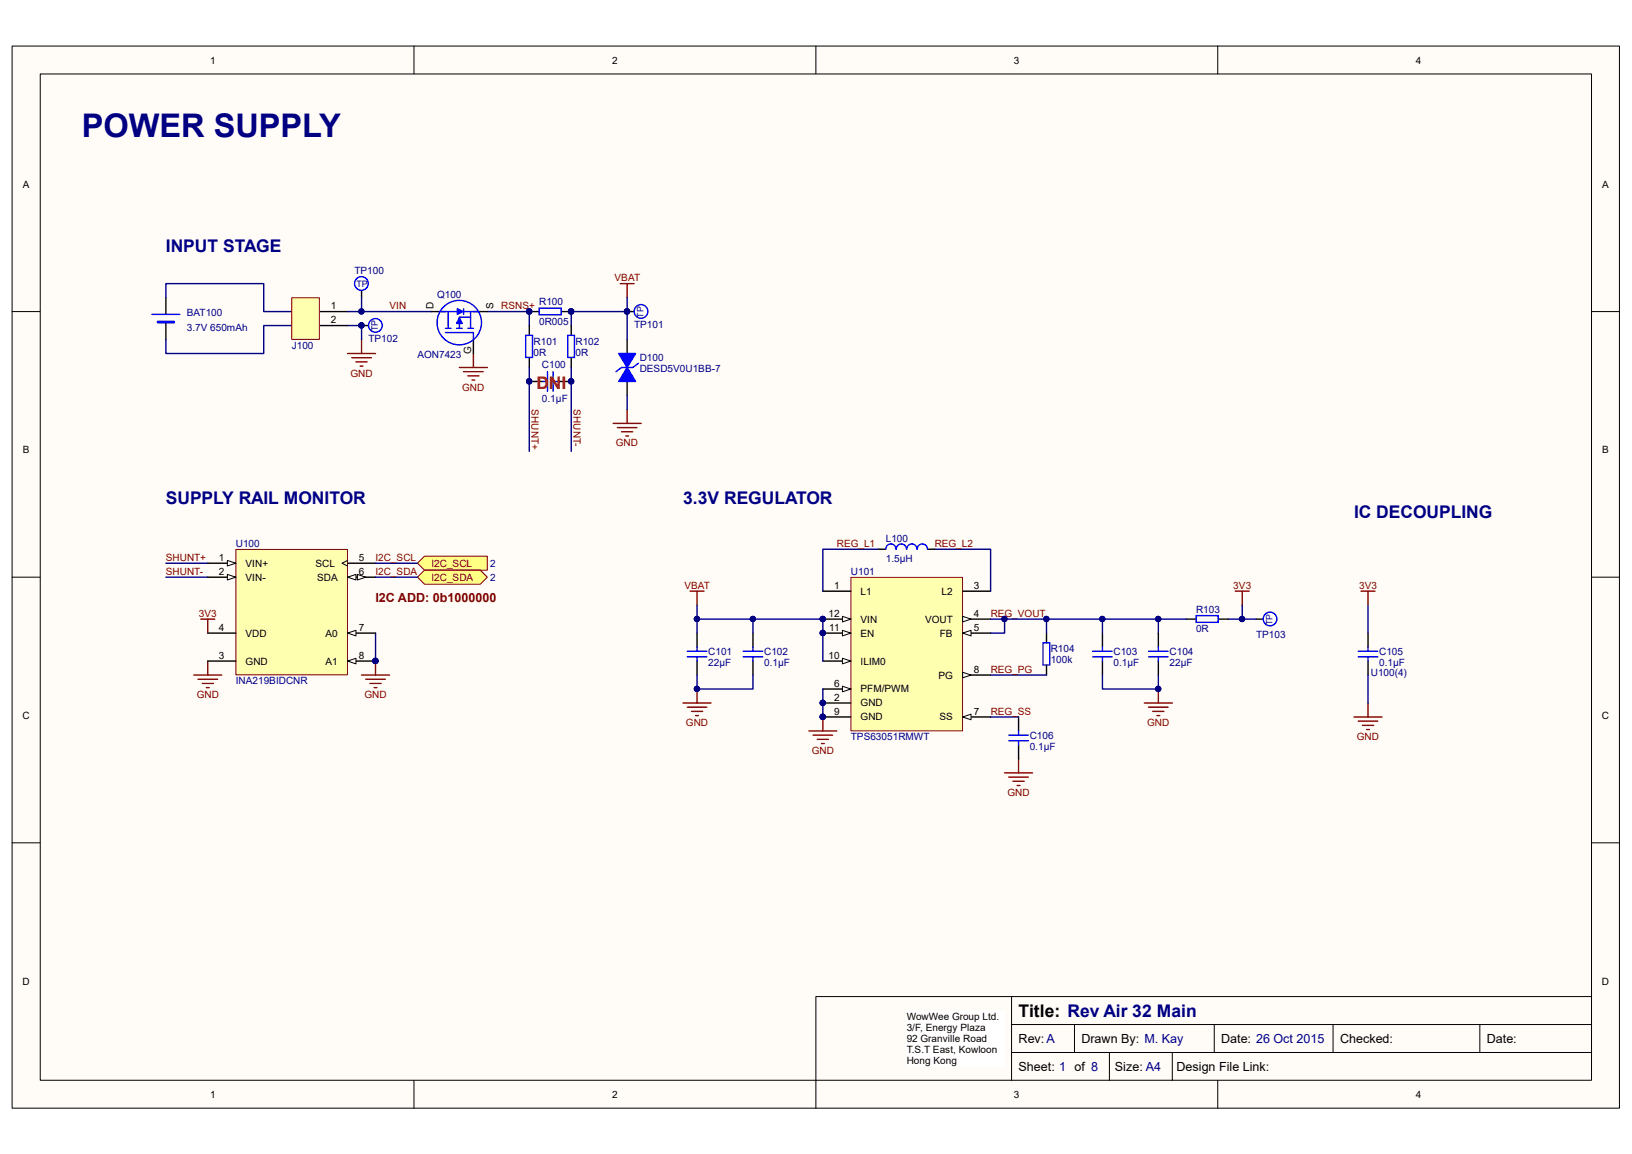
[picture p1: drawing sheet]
<svg xmlns="http://www.w3.org/2000/svg" width="297mm" height="210mm" viewBox="0 0 297 210" stroke-linecap="round" stroke-linejoin="round" font-family="sans-serif">
<path d="M2.2 8.4h292.5v193.3h-292.5z" fill="#fffcf8"/>
<path d="M2.2 8.4h292.5v193.3h-292.5z" fill="none" stroke="#000" stroke-width=".18"/>
<path d="M7.4 13.5h282.2v183.1h-282.2z" fill="#fffcf8"/>
<g fill="none" stroke="#000" stroke-width=".18">
<path d="M7.3 13.5h282.3v183.1h-282.3zM75.3 8.4v5.1M148.5 8.4v5.1M221.6 8.4v5.1M2.2 56.7h5.1M289.7 56.7h5.1M2.2 105h5.1M289.7 105h5.1M2.2 153.4h5.1M289.7 153.4h5.1M75.3 196.6v5.1M184.1 186.5h105.6"/>
<path d="M184.1 191.5h105.6M184.1 181.4v15.2M195.5 186.5v5M201.9 191.5v5.1M213.4 191.5v5.1M221 186.5v5M221.6 196.6v5.1M289.7 181.4h-141.2v20.3"/>
</g>
<path d="M165.1 184h17.7v10.1h-17.7z" fill="#fff"/>
<path d="M165 183.9h17.8v10.2h-17.8z" fill="none" stroke="#fff" stroke-width=".18"/>
<path d="M242.6 186.5v5M269.3 186.5v5" fill="none" stroke="#000" stroke-width=".18"/>
<path d="M30.2 54.2v3M30.2 58.7v3.1" fill="none" stroke="#000" stroke-width=".25"/>
<path d="M27.6 57.2h5.1" fill="none" stroke="#00f" stroke-width=".25"/>
<path d="M28.7 58.5h3v.2h-3z" fill-rule="evenodd" fill="#00f" stroke="#00f" stroke-width=".25"/>
<path d="M36.5 112.7h2.6M37.8 112.7v2.5M35.3 122.9h5.1M36 123.6h3.6M36.8 124.4h2M37.6 125.1h.5M37.8 120.3v2.6" fill="none" stroke="#800000" stroke-width=".25"/>
<g fill="#ffff80" stroke="#800000" stroke-width=".18">
<path d="M77.2 101.2h11.5v2.6h-11.5l-1.2-1.3z" fill-rule="evenodd"/>
<path d="M77.2 103.8h10.2l1.3 1.2-1.3 1.3h-10.2l-1.2-1.3z" fill-rule="evenodd"/>
</g>
<path d="M154.9 105.1h20.3v27.9h-20.3z" fill="#ffffb0"/>
<path d="M154.9 105.1h20.3v27.9h-20.3z" fill="none" stroke="#800000" stroke-width=".18"/>
<path d="M149.8 107.6h5M175.2 107.6h5.1M175.2 112.7h5.1M149.8 127.9h5" fill="none" stroke="#000" stroke-width=".25"/>
<circle cx="149.7" cy="127.9" r=".48" fill="#000080" stroke="#000080" stroke-width=".18"/>
<path d="M175.2 112.2l1.5 .5-1.5 .5z" fill="#fffcf8" stroke="#000" stroke-width=".18"/>
<path d="M175.2 115.2h5.1" fill="none" stroke="#000" stroke-width=".25"/>
<path d="M175.2 115.2l1.5-.5v1z" fill="#fffcf8" stroke="#000" stroke-width=".18"/>
<path d="M149.8 125.4h5" fill="none" stroke="#000" stroke-width=".25"/>
<path d="M153.3 124.9l1.5 .5-1.5 .5z" fill="#fffcf8" stroke="#000" stroke-width=".18"/>
<path d="M175.2 130.5h5.1" fill="none" stroke="#000" stroke-width=".25"/>
<path d="M175.2 130.5l1.5-.5v1z" fill="#fffcf8" stroke="#000" stroke-width=".18"/>
<path d="M175.2 122.9h5.1" fill="none" stroke="#000" stroke-width=".25"/>
<path d="M175.2 122.3l1.5 .6-1.5 .5z" fill="#fffcf8" stroke="#000" stroke-width=".18"/>
<path d="M149.8 130.5h5M149.8 120.3h5" fill="none" stroke="#000" stroke-width=".25"/>
<circle cx="149.7" cy="130.5" r=".48" fill="#000080" stroke="#000080" stroke-width=".18"/>
<path d="M153.3 119.8l1.5 .5-1.5 .5z" fill="#fffcf8" stroke="#000" stroke-width=".18"/>
<path d="M149.8 115.2h5" fill="none" stroke="#000" stroke-width=".25"/>
<path d="M153.3 114.7l1.5 .5-1.5 .5z" fill="#fffcf8" stroke="#000" stroke-width=".18"/>
<circle cx="149.7" cy="115.2" r=".48" fill="#000080" stroke="#000080" stroke-width=".18"/>
<path d="M149.8 112.7h5" fill="none" stroke="#000" stroke-width=".25"/>
<path d="M153.3 112.2l1.5 .5-1.5 .5z" fill="#fffcf8" stroke="#000" stroke-width=".18"/>
<g fill="#000080" stroke="#000080" stroke-width=".18">
<circle cx="149.7" cy="112.6" r=".48"/>
<circle cx="149.7" cy="127.9" r=".48"/>
<circle cx="149.7" cy="130.5" r=".48"/>
<circle cx="149.7" cy="115.2" r=".48"/>
<circle cx="68.3" cy="120.3" r=".48"/>
<circle cx="126.8" cy="125.4" r=".48"/>
<circle cx="210.8" cy="112.6" r=".48"/>
<circle cx="210.8" cy="125.4" r=".48"/>
<circle cx="226" cy="112.6" r=".48"/>
<circle cx="65.8" cy="59.2" r=".48"/>
</g>
<g fill="none" stroke="#800000" stroke-width=".25">
<path d="M112.9 51.6h2.5M114.1 51.6v2.6M63.3 64.3h5M64 65.1h3.6M64.8 65.9h2M65.5 66.6h.6M65.8 61.8v2.5M83.6 66.9h5.1M84.4 67.6h3.5M85.1 68.4h2.1M85.9 69.2h.5M86.2 64.3v2.6"/>
<path d="M111.6 77.1h5.1M112.4 77.8h3.5M113.1 78.6h2.1M113.9 79.3h.5M114.1 74.5v2.6M125.6 107.6h2.5M126.9 107.6v2.5M224.8 107.6h2.5M226.1 107.6v2.5M247.7 107.6h2.5M249 107.6v2.5M65.8 122.9h5.1"/>
<path d="M66.6 123.6h3.5M67.3 124.4h2.1M68.1 125.1h.5M68.3 120.3v2.6M124.3 127.9h5.1M125.1 128.7h3.5M125.8 129.5h2.1M126.6 130.2h.5M126.9 125.4v2.5M147.2 133h5.1M148 133.8h3.5M148.7 134.6h2.1"/>
<path d="M149.5 135.3h.5M149.8 130.5v2.5M185.4 138.1v2.6M208.3 127.9h5.1M209 128.7h3.6M209.8 129.5h2M210.6 130.2h.5M210.8 125.4v2.5M246.4 130.5h5.1M247.2 131.2h3.5M248 132h2M248.7 132.8h.5"/>
<path d="M249 127.9v2.6M182.8 140.7h5.1M183.6 141.4h3.6M184.4 142.2h2M185.1 142.9h.5"/>
</g>
<g fill="none" stroke="#000080" stroke-width=".25">
<path d="M30.2 54.2v-2.6h17.8v5.1h5.1M53.1 59.2h-5.1v5.1h-17.8v-2.5M63.3 59.2h2.5v2.6M159.9 100h-10.1v7.6M170.1 100h10.2v7.6M30.2 102.5h7.6M30.2 105h7.6M68.3 115.2v5.1M210.8 112.7v2.5M226.1 110.1v2.6h-2.6M249 110.1v5.1M149.8 125.4v5.1"/>
<path d="M180.3 122.9h10.2M249 122.9v5"/>
</g>
<path d="M159.9 100h1.3M168.8 100h1.3M190.5 115.2v1.8M249 115.2v2.6M185.4 130.5v2.5M185.4 135.6v2.5M190.5 121.1v1.8M249 120.3v2.6" fill="none" stroke="#000" stroke-width=".25"/>
<g fill="none" stroke="#00f" stroke-width=".25">
<path d="M163.1 100a.93 .93 0 0 0-1-1 .93 .93 0 0 0-.9 1M165 100a.93 .93 0 0 0-1-1 .93 .93 0 0 0-.9 1M166.9 100a.93 .93 0 0 0-1-1 .93 .93 0 0 0-.9 1M168.8 100a.93 .93 0 0 0-.9-1 .93 .93 0 0 0-1 1M189.8 117h1.2v4h-1.2zM247.2 118.5h3.5M247.2 119.5h3.5M249 117.8v.7M249 119.5v.8M183.6 133.8h3.6M183.6 134.8h3.6M185.4 133v.8"/>
<path d="M185.4 134.8v.8"/>
</g>
<path d="M43 100h20.2v22.8h-20.2z" fill="#ffffb0"/>
<path d="M42.9 100h20.3v22.8h-20.3z" fill="none" stroke="#800000" stroke-width=".18"/>
<path d="M37.8 102.5h5.1" fill="none" stroke="#000" stroke-width=".25"/>
<path d="M41.4 102l1.5 .5-1.5 .5z" fill="#fffcf8" stroke="#000" stroke-width=".18"/>
<path d="M37.8 105h5.1" fill="none" stroke="#000" stroke-width=".25"/>
<path d="M41.4 104.5l1.5 .5-1.5 .6z" fill="#fffcf8" stroke="#000" stroke-width=".18"/>
<path d="M37.8 115.2h5.1M63.3 102.5h5M63.3 105h5M37.8 120.3h5.1" fill="none" stroke="#000" stroke-width=".25"/>
<path d="M63.3 102l-1.1 .5 1.1 .5" fill="none" stroke="#000" stroke-width=".18"/>
<g fill="#fffcf8" stroke="#000" stroke-width=".18">
<path d="M63.3 105l1.5-.5v1.1z"/>
<path d="M65 104.5l1.6 .5-1.6 .6z"/>
</g>
<path d="M63.3 115.2h5" fill="none" stroke="#000" stroke-width=".25"/>
<path d="M63.3 115.2l1.5-.5v1z" fill="#fffcf8" stroke="#000" stroke-width=".18"/>
<path d="M63.3 120.3h5" fill="none" stroke="#000" stroke-width=".25"/>
<path d="M63.3 120.3l1.5-.5v1z" fill="#fffcf8" stroke="#000" stroke-width=".18"/>
<g fill="#000080" stroke="#000080" stroke-width=".18">
<circle cx="68.3" cy="120.3" r=".48"/>
<circle cx="96.3" cy="56.7" r=".48"/>
<circle cx="103.9" cy="56.7" r=".48"/>
<circle cx="114.1" cy="56.7" r=".48"/>
<circle cx="103.9" cy="69.4" r=".48"/>
<circle cx="96.3" cy="69.4" r=".48"/>
</g>
<path d="M96.3 56.7h1.8M96.3 59.2v1.8M102.2 56.7h1.8M104 59.2v1.8M96.3 65.1v1.8M96.3 69.4h2.6M101.4 69.4h2.6M104 65.1v1.8M114.1 61.8v2.5M114.1 69.4v2.6M228.6 112.7h1.3" fill="none" stroke="#000" stroke-width=".25"/>
<g fill="#00f" stroke="#00f" stroke-width=".25">
<path d="M112.6 64.3h3.1l-1.6 2.6z"/>
<path d="M114.1 66.9l1.6 2.5h-3.1z"/>
</g>
<path d="M98.1 56.1h4v1.2h-4zM95.7 61h1.2v4h-1.2zM98.9 69.4h.7M99.6 67.6v3.6M100.7 69.4h.7M100.7 67.6v3.6M103.3 61h1.2v4h-1.2zM116.2 66.1l-1 .8h-2.1l-1 .7" fill="none" stroke="#00f" stroke-width=".25"/>
<path d="M88.7 56.7h7.6v2.5M114.1 54.2v2.5h-10.1v2.5" fill="none" stroke="#000080" stroke-width=".25"/>
<circle cx="231.1" cy="112.6" r="1.25" fill="#fff" stroke="#00f" stroke-width=".25"/>
<path d="M226.1 112.7h2.5" fill="none" stroke="#000080" stroke-width=".25"/>
<circle cx="226" cy="112.6" r=".48" fill="#000080" stroke="#000080" stroke-width=".18"/>
<path d="M65.8 52.9v1.3" fill="none" stroke="#000" stroke-width=".25"/>
<circle cx="65.8" cy="51.6" r="1.25" fill="#fff" stroke="#00f" stroke-width=".25"/>
<path d="M65.8 59.2h1.3" fill="none" stroke="#000" stroke-width=".25"/>
<circle cx="65.8" cy="59.2" r=".48" fill="#000080" stroke="#000080" stroke-width=".18"/>
<circle cx="68.3" cy="59.2" r="1.25" fill="#fff" stroke="#00f" stroke-width=".25"/>
<g fill="#000080" stroke="#000080" stroke-width=".18">
<circle cx="65.8" cy="59.2" r=".48"/>
<circle cx="65.8" cy="56.7" r=".48"/>
<circle cx="96.3" cy="69.4" r=".48"/>
<circle cx="103.9" cy="69.4" r=".48"/>
<circle cx="114.1" cy="56.7" r=".48"/>
</g>
<path d="M65.8 54.2v2.5M114.1 56.7v5.1M96.3 66.9v15.2M104 66.9v15.2M114.1 72v2.5" fill="none" stroke="#000080" stroke-width=".25"/>
<path d="M114.1 56.7h1.3" fill="none" stroke="#000" stroke-width=".25"/>
<circle cx="116.7" cy="56.7" r="1.25" fill="#fff" stroke="#00f" stroke-width=".25"/>
<circle cx="114.1" cy="56.7" r=".48" fill="#000080" stroke="#000080" stroke-width=".18"/>
<path d="M58.2 56.7h5.1M58.2 59.2h5.1" fill="none" stroke="#000" stroke-width=".25"/>
<path d="M53.1 54.2h5v7.6h-5z" fill="#ffffb0"/>
<path d="M53.1 54.2h5v7.6h-5z" fill="none" stroke="#800000" stroke-width=".18"/>
<g fill="none" stroke="#000080" stroke-width=".25">
<path d="M63.3 56.7h15.2M68.3 102.5h7.7M68.3 105h7.7M126.9 110.1v5.1M126.9 112.7h22.9v7.6M137 112.7v2.5M180.3 112.7h35.6M182.8 112.7v2.5h-2.5M190.5 112.7v2.5M200.6 112.7v2.5M126.9 122.9v2.5h10.1v-2.5M180.3 130.5h5.1"/>
<path d="M200.6 122.9v2.5h10.2v-2.5"/>
</g>
<g fill="#000080" stroke="#000080" stroke-width=".18">
<circle cx="65.8" cy="56.7" r=".48"/>
<circle cx="190.4" cy="112.6" r=".48"/>
<circle cx="182.8" cy="112.6" r=".48"/>
<circle cx="126.8" cy="112.6" r=".48"/>
<circle cx="149.7" cy="115.2" r=".48"/>
<circle cx="149.7" cy="112.6" r=".48"/>
<circle cx="137" cy="112.6" r=".48"/>
<circle cx="126.8" cy="125.4" r=".48"/>
<circle cx="200.6" cy="112.6" r=".48"/>
<circle cx="210.8" cy="125.4" r=".48"/>
<circle cx="210.8" cy="112.6" r=".48"/>
</g>
<g fill="none" stroke="#000" stroke-width=".25">
<path d="M78.5 56.7h2.6M86.2 56.7h2.5M86.2 61.8v2.5M126.9 115.2v2.6M137 115.2v2.6M200.6 115.2v2.6M210.8 115.2v2.6M215.9 112.7h1.8M221.7 112.7h1.8M126.9 120.3v2.6M137 120.3v2.6M200.6 120.3v2.6"/>
<path d="M210.8 120.3v2.6"/>
</g>
<g fill="none" stroke="#00f" stroke-width=".25">
<path d="M80.3 56.7h2.8M81.1 59.8h1M81.6 56.7v3.1M83.1 59.8h1M84.4 56.7h2.5M84.4 56.2v1M85.1 59.8h1.1M85.6 56.7v3.1M85.6 57.7h-2v2.1M81.1 60.5h5.1v1.3M125.1 118.5h3.5M125.1 119.5h3.5"/>
<path d="M126.9 117.8v.7M126.9 119.5v.8M135.3 118.5h3.5M135.3 119.5h3.5M137 117.8v.7M137 119.5v.8M198.9 118.5h3.5M198.9 119.5h3.5M200.6 117.8v.7M200.6 119.5v.8M209 118.5h3.6M209 119.5h3.6"/>
<path d="M210.8 117.8v.7M210.8 119.5v.8M217.7 112h4v1.3h-4z"/>
<circle cx="83.6" cy="58.7" r="4"/>
</g>
<g fill="#00f" stroke="#00f" stroke-width=".25">
<path d="M83.2 56.2l1 .5-1 .5z"/>
<path d="M83.6 57.8l.5 1.1h-1z"/>
</g>
<text font-size="5.9" fill="#000080" x="14.9" y="24.9">POWER SUPPLY</text>
<g font-size="3.2" fill="#000080">
<text x="30.2" y="45.8">INPUT STAGE</text>
<text x="30.2" y="91.7">SUPPLY RAIL MONITOR</text>
<text x="124.3" y="91.7">3.3V REGULATOR</text>
<text x="246.4" y="94.2">IC DECOUPLING</text>
</g>
<text font-size="3.2" fill="#f00" x="97.6" y="70.8">DNI</text>
<text font-size="3.2" x="185.4" y="185">Title: Rev Air 32 Main</text>
<text font-size="2.3" fill="#800000" x="68.3" y="109.6">I2C ADD: 0b1000000</text>
<g font-size="2.3">
<text x="185.4" y="189.8">Rev:A</text>
<text x="196.8" y="189.8">Drawn By: M. Kay</text>
<text x="222.2" y="189.8">Date: 26 Oct 2015</text>
<text x="243.9" y="189.8">Checked:</text>
<text x="270.6" y="189.8">Date:</text>
<text x="185.4" y="194.9">Sheet: 1 of 8</text>
<text x="202.9" y="194.9">Size: A4</text>
<text x="214.1" y="194.9">Design File Link:</text>
</g>
<g font-size="1.8">
<text x="38.3" y="11.6">1</text>
<text x="111.4" y="11.6">2</text>
<text x="184.5" y="11.6">3</text>
<text x="257.7" y="11.6">4</text>
<text x="4.1" y="34.2">A</text>
<text x="291.6" y="34.2">A</text>
<text x="60.2" y="56.3">1</text>
<text x="60.2" y="58.8">2</text>
<text x="78.9" y="56.2" transform="rotate(-90 78.9 56.2)">D</text>
<text x="89.8" y="56.2" transform="rotate(-90 89.8 56.2)">S</text>
<text x="85.8" y="64.5" transform="rotate(-90 85.8 64.5)">G</text>
<text x="4.1" y="82.5">B</text>
<text x="291.6" y="82.5">B</text>
<text x="39.8" y="102.1">1</text>
<text x="39.8" y="104.6">2</text>
<text x="44.7" y="103.1">VIN+</text>
<text x="44.7" y="105.7">VIN-</text>
<text x="57.4" y="103.1">SCL</text>
<text x="57.7" y="105.7">SDA</text>
<text x="65.3" y="102.1">5</text>
<text x="65.3" y="104.6">6</text>
<text x="151.8" y="107.2">1</text>
<text x="177.2" y="107.2">3</text>
<text x="150.8" y="112.3">12</text>
<text x="156.6" y="108.2">L1</text>
<text x="156.6" y="113.3">VIN</text>
<text x="168.4" y="113.3">VOUT</text>
<text x="171.4" y="108.2">L2</text>
<text x="177.2" y="112.3">4</text>
<text x="39.8" y="119.9">3</text>
<text x="39.8" y="114.9">4</text>
<text x="44.7" y="115.9">VDD</text>
<text x="59.3" y="115.9">A0</text>
<text x="65.3" y="114.9">7</text>
<text x="65.3" y="119.9">8</text>
<text x="150.8" y="119.9">10</text>
<text x="150.9" y="114.9">11</text>
<text x="156.6" y="115.9">EN</text>
<text x="171.1" y="115.9">FB</text>
<text x="177.2" y="114.9">5</text>
<text x="44.7" y="120.9">GND</text>
<text x="59.3" y="120.9">A1</text>
<text x="151.8" y="125">6</text>
<text x="156.6" y="120.9">ILIM0</text>
<text x="170.8" y="123.5">PG</text>
<text x="177.2" y="122.5">8</text>
<text x="4.1" y="130.9">C</text>
<text x="151.8" y="127.6">2</text>
<text x="151.8" y="130.1">9</text>
<text x="156.6" y="128.6">GND</text>
<text x="156.6" y="126">PFM/PWM</text>
<text x="156.6" y="131.1">GND</text>
<text x="171" y="131.1">SS</text>
<text x="177.2" y="130.1">7</text>
<text x="291.5" y="130.9">C</text>
<text x="4.1" y="179.2">D</text>
<text x="291.5" y="179.2">D</text>
<text x="165" y="185.5">WowWee Group Ltd.</text>
<text x="165" y="187.6">3/F, Energy Plaza</text>
<text x="165" y="189.6">92 Granville Road</text>
<text x="165" y="191.7">T.S.T East, Kowloon</text>
<text x="165" y="193.7">Hong Kong</text>
<text x="38.3" y="199.8">1</text>
<text x="111.4" y="199.8">2</text>
<text x="184.5" y="199.8">3</text>
<text x="257.7" y="199.8">4</text>
</g>
<g font-size="1.8" fill="#000080">
<text x="64.5" y="50">TP100</text>
<text x="34" y="57.6">BAT100</text>
<text x="79.5" y="54.3">Q100</text>
<text x="98.1" y="55.5">R100</text>
<text x="98.1" y="59.1">0R005</text>
<text x="115.4" y="59.6">TP101</text>
<text x="34" y="60.2">3.7V 650mAh</text>
<text x="53.1" y="63.5">J100</text>
<text x="67.1" y="62.2">TP102</text>
<text x="76" y="65.2">AON7423</text>
<text x="97.1" y="62.7">R101</text>
<text x="97.1" y="64.7">0R</text>
<text x="104.7" y="62.7">R102</text>
<text x="104.7" y="64.7">0R</text>
<text x="116.4" y="65.7">D100</text>
<text x="98.6" y="67">C100</text>
<text x="116.4" y="67.8">DESD5V0U1BB-7</text>
<text x="98.6" y="73.1">0.1µF</text>
<text x="42.9" y="99.6">U100</text>
<text x="161.2" y="98.6">L100</text>
<text x="89.2" y="103.1">2</text>
<text x="89.2" y="105.7">2</text>
<text x="154.9" y="104.6">U101</text>
<text x="161.2" y="102.4">1.5µH</text>
<text x="217.7" y="111.5">R103</text>
<text x="128.9" y="119.2">C101</text>
<text x="139.1" y="119.2">C102</text>
<text x="191.2" y="118.7">R104</text>
<text x="202.6" y="119.2">C103</text>
<text x="212.9" y="119.2">C104</text>
<text x="217.7" y="115.1">0R</text>
<text x="228.6" y="116.1">TP103</text>
<text x="251" y="119.2">C105</text>
<text x="42.9" y="124.5">INA219BIDCNR</text>
<text x="128.9" y="121.2">22µF</text>
<text x="139.1" y="121.2">0.1µF</text>
<text x="191.2" y="120.7">100k</text>
<text x="202.6" y="121.2">0.1µF</text>
<text x="212.9" y="121.2">22µF</text>
<text x="249.5" y="123">U100(4)</text>
<text x="251" y="121.2">0.1µF</text>
<text x="154.9" y="134.7">TPS63051RMWT</text>
<text x="187.4" y="134.4">C106</text>
<text x="187.4" y="136.4">0.1µF</text>
</g>
<g font-size="1.8" fill="#800000">
<text x="111.8" y="51.2">VBAT</text>
<text x="70.9" y="56.3">VIN</text>
<text x="91.2" y="56.3">RSNS+</text>
<text x="63.8" y="68.5">GND</text>
<text x="84.1" y="71.1">GND</text>
<text x="96.7" y="74.5" transform="rotate(90 96.7 74.5)">SHUNT+</text>
<text x="104.4" y="74.5" transform="rotate(90 104.4 74.5)">SHUNT-</text>
<text x="112.1" y="81.2">GND</text>
<text x="152.3" y="99.6">REG_L1</text>
<text x="170.1" y="99.6">REG_L2</text>
<text x="30.2" y="102.1">SHUNT+</text>
<text x="30.2" y="104.6">SHUNT-</text>
<text x="68.3" y="102.1">I2C_SCL</text>
<text x="68.3" y="104.6">I2C_SDA</text>
<text x="78.5" y="103.1">I2C_SCL</text>
<text x="78.5" y="105.7">I2C_SDA</text>
<text x="124.5" y="107.2">VBAT</text>
<text x="224.5" y="107.2">3V3</text>
<text x="247.4" y="107.2">3V3</text>
<text x="36.2" y="112.3">3V3</text>
<text x="180.3" y="112.3">REG_VOUT</text>
<text x="180.3" y="122.5">REG_PG</text>
<text x="35.8" y="127">GND</text>
<text x="66.3" y="127">GND</text>
<text x="180.3" y="130.1">REG_SS</text>
<text x="124.8" y="132.1">GND</text>
<text x="147.7" y="137.2">GND</text>
<text x="208.8" y="132.1">GND</text>
<text x="246.9" y="134.7">GND</text>
<text x="183.3" y="144.9">GND</text>
</g>
<g font-size="1.6" fill="#000080">
<text x="64.9" y="52.3">TP</text>
<text x="117.1" y="57.8" transform="rotate(-90 117.1 57.8)">TP</text>
<text x="68.8" y="60.3" transform="rotate(-90 68.8 60.3)">TP</text>
<text x="231.6" y="113.8" transform="rotate(-90 231.6 113.8)">TP</text>
</g>
</svg>
